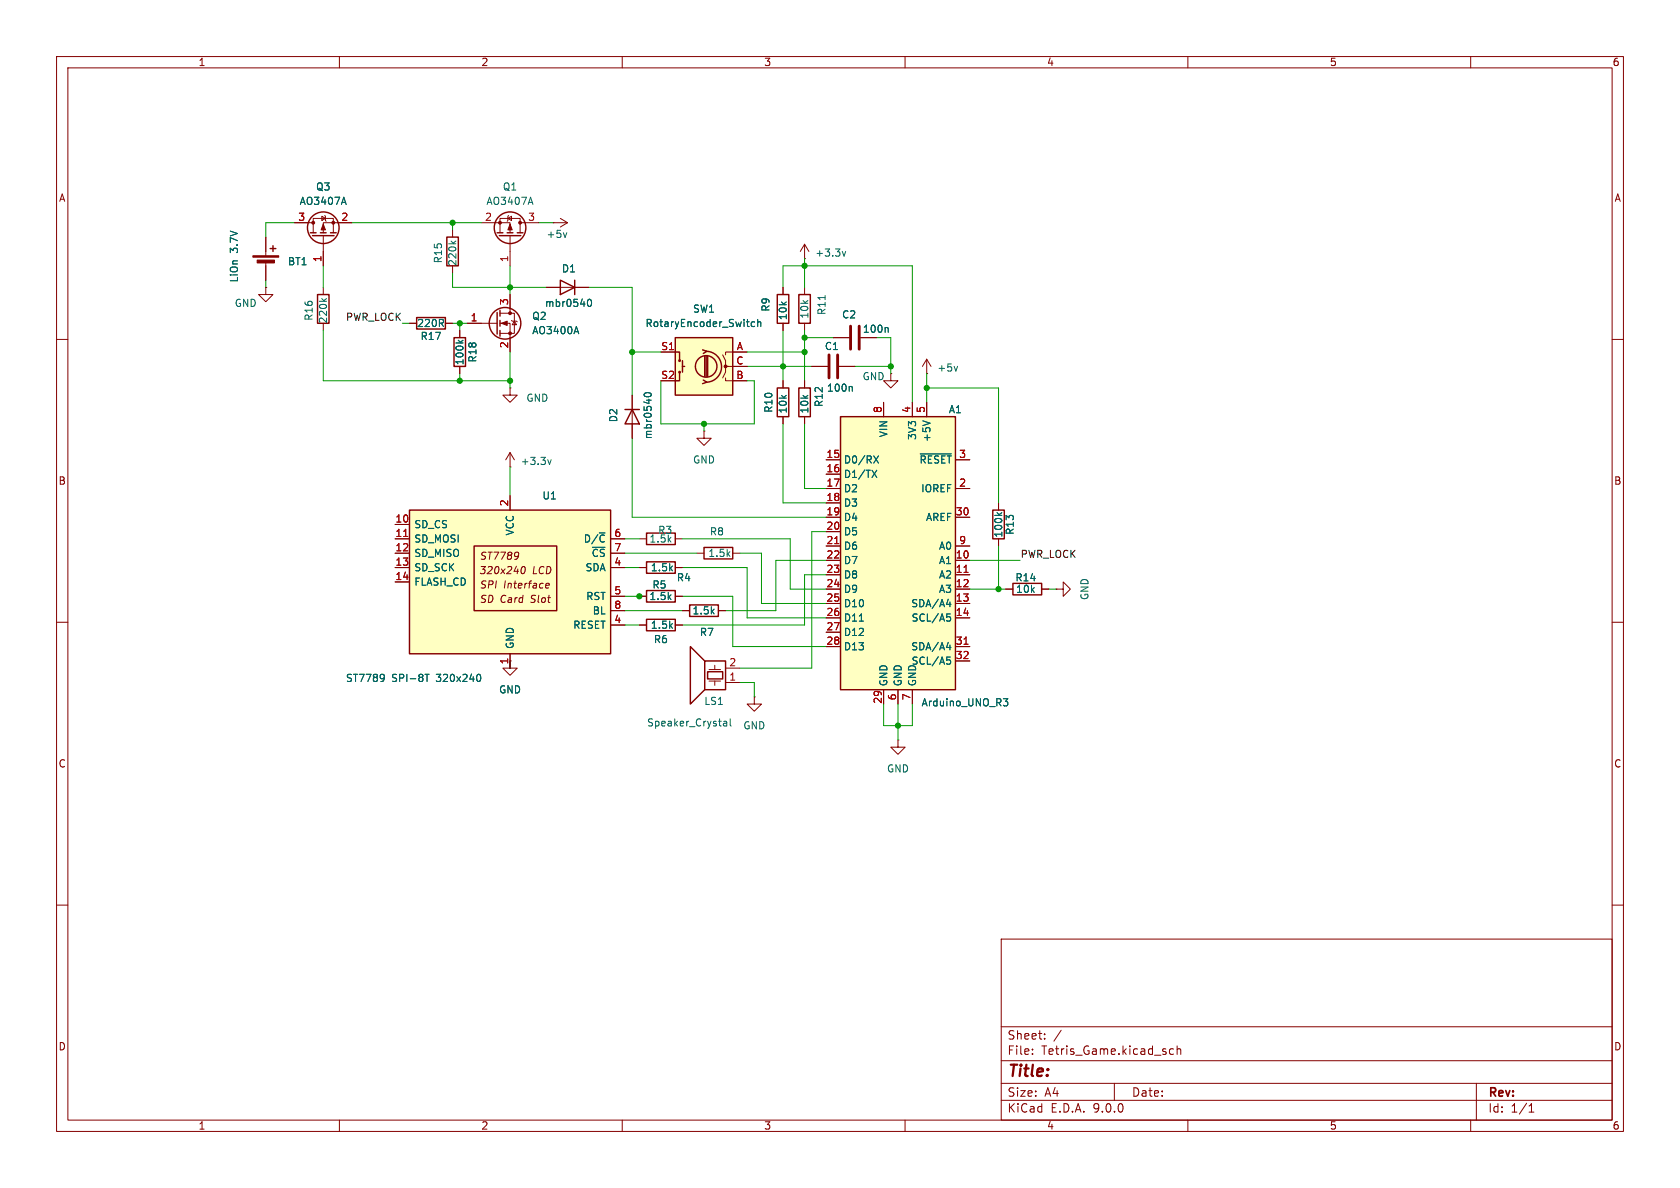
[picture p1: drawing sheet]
<svg xmlns="http://www.w3.org/2000/svg" width="297mm" height="210mm" viewBox="0 0 297 210" stroke-linecap="round" stroke-linejoin="round" font-family="sans-serif">
<g fill="none" stroke="#840000" stroke-width=".18">
<path d="M10 10h277v190h-277zM12 12h273v186h-273zM60 10v2M110 10v2M160 10v2M210 10v2M260 10v2M10 60h2M285 60h2M10 110h2M285 110h2M10 160h2"/>
<path d="M177 166h108v32h-108zM285 160h2M60 198v2M110 198v2M160 198v2M177 194.5h108M177 191.5h108M177 187.5h108M177 181.5h108M182.5 186.3v.1M182.5 185.5v.1M184.7 183.6v.1"/>
<path d="M184.7 182.8v.1M187.6 182.1l-1.3 2M197 191.5v3M207.5 185.5l-.5-.1-.3 .3v.4l.2 .2h.6M208.1 185.5l.2-.1 .4 .1v.9M208.1 184.9v1.5M210 198v2M260 198v2M261 191.5v6.5M270.3 196.6h.9M270.3 195.5l.4-.4v1.5"/>
</g>
<path d="M148.6 73.7h20.3v48.2h-20.3z" fill="#ffffc2"/>
<g fill="none" stroke="#840000" stroke-width=".25">
<path d="M56.1 52.1h2.1v5.1h-2.1zM73.7 56.1h5v2.1h-5zM80.3 59.7h2v5.1h-2zM87.9 55.2v3.9M87.9 41.1h1M88.3 41.7h3.8M88.4 54.9v1M88.4 56.6v1.1M88.4 58.4v1M89.7 41.1h1M91.4 41.1h1.1M148.6 73.7h20.3v48.2h-20.3z"/>
<path d="M114.3 104.4h5.1v2h-5.1z"/>
<circle cx="89.3" cy="57.1" r="2.79"/>
<circle cx="90.2" cy="40.3" r="2.79"/>
</g>
<g fill="none" stroke="#840000" stroke-width=".18">
<path d="M85.1 39.4h5.1v1.7M89.8 38.6l.6-.4v.8zM89.9 38.1l-.1 .1v.8l-.1 .1M91.9 39.4h3.3M57.1 50.8v1.3M57.1 57.2v1.2M72.4 57.2h1.3M78.7 57.2h1.3M81.3 58.4v1.3M82.5 57.2h5.4M88.4 55.4h2.5v3.5h-2.5M88.4 57.2h1.8v5"/>
<path d="M88.4 41.1v-2.5h3.5v2.5M90.2 41.7v5.3M90.2 52.1v3.3M90.4 56.6l.2 .2h.7l.1 .1M90.9 56.8l.4 .6h-.7zM81.3 64.8v1.2M156.2 71.1v2.6M161.3 71.1v2.6M163.8 71.1v2.6M146 81.3h2.6M146 83.8h2.6M146 86.4h2.6"/>
<path d="M146 88.9h2.6M146 91.4h2.6M146 94h2.6M146 96.5h2.6M146 99.1h2.6M168.9 81.3h2.5M168.9 86.4h2.5M168.9 91.4h2.5M168.9 96.5h2.5M168.9 99.1h2.5M113 105.4h1.3M119.4 105.4h1.2"/>
<path d="M146 101.6h2.6M146 104.1h2.6M146 106.7h2.6M146 109.2h2.6M146 111.8h2.6M146 114.3h2.6M168.9 101.6h2.5M168.9 104.1h2.5M168.9 106.7h2.5M168.9 109.2h2.5M168.9 114.3h2.5M168.9 116.8h2.5"/>
<path d="M133.3 123.2v1.3h1.3l-1.3 1.2-1.2-1.2h1.2M133.3 123.2h.1M156.2 121.9v2.6M158.7 130.8v1.3h1.3l-1.3 1.3-1.2-1.3h1.2M158.7 130.8h.1M158.7 121.9v2.6M161.3 121.9v2.6"/>
</g>
<g fill="none" stroke="#006464" stroke-width=".18">
<path d="M93.8 34.9l.4 1.2M56.9 52.8l.5 .5M57.7 52.8l-.5 .3M101.9 57.7l.4 1.3M81 60.1l.5 .5M81.9 60.1l-.5 .4M163.1 74.4l1.3 .4M154.2 83.1l.8 1.3M154.5 80.6l.8 1.3M155 83.1l-.8 1.3M155.3 80.6l-.8 1.3M162.7 80.2h5.5"/>
<path d="M151.9 109.8h.7M167.3 106.8h.8M167.3 114.5h.8M167.4 108.5h.6M167.4 116.1h.6M167.5 109h.3l.3 .3-.2 .4-.4 .1M167.5 116.6h.3l.3 .3-.2 .5h-.4M167.9 106.4v.9M167.9 114v.9M177.4 123.5h.8l-.5 .5 .4 .1 .1 .4-.3 .3h-.3"/>
</g>
<path d="M147.6 96.1h.7M170.4 101.2h.7M170.4 113.9h.7" fill="none" stroke="#a90000" stroke-width=".18"/>
<g fill="#840000" stroke="#840000" stroke-width=".18">
<path d="M88.6 57.2l1.1-.4v.7z"/>
<path d="M90.2 39.6l.4 1h-.8z"/>
<circle cx="90.2" cy="55.4" r=".25"/>
<circle cx="90.2" cy="58.9" r=".25"/>
<circle cx="91.9" cy="39.4" r=".25"/>
<circle cx="88.4" cy="39.4" r=".25"/>
</g>
<path d="M72.4 90.2h35.5v25.4h-35.5z" fill="#ffffc2"/>
<g fill="none" stroke="#840000" stroke-width=".25">
<path d="M47.8 43.9h1M48.3 43.4v1.1M54.9 41.1h1M55.2 41.7h3.9M56.6 41.1h1.1M58.4 41.1h1M79 41.9h2v5.1h-2zM110.5 72.4h2.5M111.8 72.4l1.2 2.5h-2.5zM137.4 68.6h2v5.1h-2zM72.4 90.2h35.5v25.4h-35.5zM83.8 96.5h14.6v11.5h-14.6z"/>
<path d="M114.3 99.3h5.1v2h-5.1zM114.3 94.2h5.1v2.1h-5.1zM124.5 96.8h5v2h-5zM114.3 109.5h5.1v2h-5.1zM121.9 106.9h5.1v2.1h-5.1zM124.6 116.8h3.7v5.1h-3.7zM124.6 116.8l-2.6-2.5v10.2l2.6-2.6M125.1 118.7h2.7v1.3h-2.7z"/>
<circle cx="57.1" cy="40.3" r="2.79"/>
</g>
<g fill="none" stroke="#840000" stroke-width=".18">
<path d="M52.1 39.4h3.3M56.9 38.2l.6 .4-.6 .4zM57.4 38.1l.1 .1v.8l.2 .1M62.2 39.4h-5.1v1.7M97.8 39.4h.1M97.8 39.4h2.5M99.1 38.6l1.2 .8M100.3 39.4l-1.2 .7M47 50.8v1.3h1.3l-1.3 1.2-1.3-1.2h1.3M47 50.8h.1M47 41.9v3.3M47 46.2v3.3"/>
<path d="M55.4 41.1v-2.5h3.5v2.5M57.1 41.7v5.3M80 40.6v1.3M80 47v1.3M142.2 45.7h.1M142.2 43.2l-.7 1.3M142.2 43.2l.8 1.3M142.2 43.2v2.5M111.8 69.9v7.6M124.5 76.2v1.3h1.2l-1.2 1.2-1.3-1.2h1.3M124.5 76.2h.1M138.4 67.3v1.3"/>
<path d="M138.4 73.7v1.2M69.8 92.7h2.6M69.8 95.3h2.6M69.8 97.8h2.6M90.2 82.6h.1M90.2 80v2.6M90.2 87.6v2.6M90.2 80l-.8 1.3M90.2 80l.7 1.3M91.6 97.7l.1 .1-.1 .8M91.7 98.2l-.1 .1M107.9 95.3h2.6"/>
<path d="M107.9 97.8h2.6M113 95.3h1.3M119.4 95.3h1.2M123.2 97.8h1.3M129.5 97.8h1.3M69.8 100.3h2.6M69.8 102.9h2.6M90.2 115.6v2.5h-1.3l1.3 1.3 1.2-1.3h-1.2v-1.3M92.3 100.3l.3-.2a.75 .75 0 0 1-.3 1.3l-.1-.1-.1-.4zM96.5 103.9h.5M96.5 103.3l.2-.2h.3l.1 .2v.1l-.6 .1M107.9 100.3h2.6"/>
<path d="M107.9 105.4h2.6M107.9 108h2.6M107.9 110.5h2.6M113 100.3h1.3M113 110.5h1.3M119.4 100.3h1.2M119.4 110.5h1.2M120.6 108h1.3M125.3 118.4h2.1M126.4 117.6v.8M127 108h1.3M128.3 118.1h2.5"/>
<path d="M125.3 120.4h2.1M126.4 120.4v.8M128.3 120.7h2.5"/>
</g>
<path d="M71.4 94.8h.7" fill="none" stroke="#a90000" stroke-width=".18"/>
<g fill="none" stroke="#006464" stroke-width=".18">
<path d="M60.8 34.9l.4 1.2M79.7 42.6l.5 .5M80.6 42.6l-.5 .4M100.2 41.1l-.3 .9M148.9 44.4l.3 .9 .3-.9M114 69.5a.69 .69 0 0 1 1.1 .3 .72 .72 0 0 1-1.2-.1zM96.8 81.3l.3 .8 .3-.8M67.7 119.2l.2 .1a1.07 1.07 0 0 1-.1 1M67.9 119.7l-.2 .3M75.1 119.2h.8M75.5 119.2v1.3M84.6 119.2a.68 .68 0 0 1 .4 .6 .68 .68 0 0 1-.4 .7"/>
<path d="M127.9 127.6h.5l.1 .7M128.5 127.8l-.4 .1-.2 .1 .2 .3h.4M129.1 127.1v1.1l.2 .1"/>
</g>
<g fill="#840000" stroke="#840000" stroke-width=".18">
<path d="M57.1 39.6l.4 1h-.7z"/>
<path d="M44.7 45.2h4.6v.3h-4.6z"/>
<path d="M45.5 46h3v.5h-3z"/>
<circle cx="55.4" cy="39.4" r=".25"/>
<circle cx="58.9" cy="39.4" r=".25"/>
</g>
<path d="M119.4 59.7h10.1v10.2h-10.1z" fill="#ffffc2"/>
<g fill="none" stroke="#840000" stroke-width=".25">
<path d="M99.1 49.5l2.5 1.3-2.5 1.3zM101.6 49.5v2.6M119.4 59.7h10.1v10.2h-10.1zM137.4 52.1h2v5.1h-2zM141.2 52.1h2.1v5.1h-2.1zM119.4 62.2h.7v1.6M120.1 65.8v1.5h-.7M120.6 63.8v2M120.6 64.8h.4M124.2 61.8l.8 .3-.7 .4M124.3 67.2l.7 .4-.8 .2M124.6 63v3.5"/>
<path d="M124.8 62.1a2.73 2.73 0 0 1 2.8 2.7 2.73 2.73 0 0 1-2.8 2.8M124.8 63v3.5M125.1 63v3.5M141.2 68.6h2.1v5.1h-2.1zM175.5 90.2h2v5.1h-2zM179.1 103.1h5v2.1h-5z"/>
<circle cx="120.1" cy="65.8" r=".13"/>
<circle cx="120.1" cy="63.8" r=".13"/>
<circle cx="124.8" cy="64.8" r="1.9"/>
</g>
<g fill="none" stroke="#840000" stroke-width=".18">
<path d="M52.1 39.4h2.5M59.7 39.4h2.5M47 41.9v2.6M47 47v2.5M57.1 44.5v2.5M72.4 57.2h1.3M78.7 57.2h1.3M81.3 58.4v1.3M82.5 57.2h2.6M90.2 52.1v2.5M90.2 59.7v2.5M96.5 50.8h7.6"/>
<path d="M138.4 50.8v1.3M138.4 57.2v1.2M142.2 50.8v1.3M142.2 57.2v1.2M147.3 59.7h2.8M152.1 59.7h2.8M81.3 64.8v1.2M90.2 68.6v1.3h1.2l-1.2 1.2-1.3-1.2h1.3M90.2 68.6h.1M111.8 69.9v2.5M111.8 74.9v2.6M116.8 62.2h2.6"/>
<path d="M127.8 62.7l.5 1.1v1h.5M128.3 66.8v.5h3.8M132.1 62.2h-3.8v.5M132.1 64.8h-3.8v1l-.5 1M138.4 67.3v1.3M138.4 73.7v1.2M142.2 67.3v1.3M142.2 73.7v1.2M143.5 64.8h2.8M148.3 64.8h2.8M156.2 71.1v2.6M157.5 66v1.3h1.2l-1.2 1.3-1.3-1.3h1.3"/>
<path d="M157.5 66h.1M161.3 71.1v2.6M163.8 66h.1M163.8 63.5l-.7 1.3M163.8 63.5l.8 1.3M163.8 63.5v2.5M163.8 71.1v2.6M69.8 92.7h2.6M69.8 95.3h2.6M69.8 97.8h2.6M90.2 87.6v2.6M107.9 95.3h2.6"/>
<path d="M107.9 97.8h2.6M146 81.3h2.6M146 83.8h2.6M146 86.4h2.6M146 88.9h2.6M146 91.4h2.6M146 94h2.6M146 96.5h2.6M146 99.1h2.6M168.9 81.3h2.5M168.9 86.4h2.5M168.9 91.4h2.5"/>
<path d="M168.9 96.5h2.5M168.9 99.1h2.5M176.5 88.9v1.3M176.5 95.3v1.2M69.8 100.3h2.6M69.8 102.9h2.6M90.2 115.6v2.5M107.9 100.3h2.6M107.9 105.4h2.6M107.9 108h2.6M107.9 110.5h2.6M113 100.3h1.3"/>
<path d="M113 105.4h1.3M113 110.5h1.3M119.4 100.3h1.2M119.4 105.4h1.2M119.4 110.5h1.2M120.6 108h1.3M127 108h1.3M146 104.1h2.6M146 101.6h2.6M146 106.7h2.6M146 109.2h2.6M146 111.8h2.6"/>
<path d="M146 114.3h2.6M168.9 104.1h2.5M168.9 101.6h2.5M168.9 106.7h2.5M168.9 109.2h2.5M168.9 114.3h2.5M168.9 116.8h2.5M177.8 104.1h1.3M184.1 104.1h1.3M186.7 104.1h1.3v-1.2l1.2 1.2-1.2 1.3v-1.3M186.7 104.1h.1M156.2 121.9v2.6"/>
<path d="M158.7 121.9v2.6M161.3 121.9v2.6"/>
</g>
<circle cx="128.3" cy="64.8" r=".25" fill="#840000" stroke="#840000" stroke-width=".18"/>
<g fill="none" stroke="#006464" stroke-width=".18">
<path d="M60.8 34.9l.4 1.2M101.9 57.7l.4 1.3M104 53l.2-.1a.68 .68 0 0 1 .4 .6 .68 .68 0 0 1-.4 .7l-.2-.1-.2-.4zM133.4 56.9h-.4l-.2 .2 .1 .6h.5M134 57l.1-.1h.3l.1 .8M134 56.5v1.2M145.9 52.2v.8M156.8 57.9l.2 .2v.6M81 60.1l.5 .5M81.9 60.1l-.5 .4M114 69.5a.69 .69 0 0 1 1.1 .3 .72 .72 0 0 1-1.2-.1zM150.5 68.3l.2 .2v.7"/>
<path d="M163.1 74.4l1.3 .4M169.3 64.8l-.3 .8M154.2 83.1l.8 1.3M154.5 80.6l.8 1.3M155 83.1l-.8 1.3M155.3 80.6l-.8 1.3M162.7 80.2h5.5M176.3 90.6l.4 .5M177.1 90.6l-.5 .4M67.7 119.2l.2 .1a1.07 1.07 0 0 1-.1 1M67.9 119.7l-.2 .3M75.1 119.2h.8"/>
<path d="M75.5 119.2v1.3M84.6 119.2a.68 .68 0 0 1 .4 .6 .68 .68 0 0 1-.4 .7M151.9 109.8h.7M167.3 106.8h.8M167.3 114.5h.8M167.4 108.5h.6M167.4 116.1h.6M167.5 109h.3l.3 .3-.2 .4-.4 .1M167.5 116.6h.3l.3 .3-.2 .5h-.4M167.9 106.4v.9M167.9 114v.9M177.4 123.5h.8l-.5 .5 .4 .1 .1 .4-.3 .3h-.3"/>
</g>
<path d="M150.4 57.7v4M151.9 57.7v4M146.6 62.7v4.1M148.1 62.7v4.1" fill="none" stroke="#840000" stroke-width=".51"/>
<g fill="none" stroke="#009600" stroke-width=".18">
<path d="M52.1 39.4h-5.1v2.5M62.2 39.4h22.9M80 39.4v1.2M95.2 39.4h2.6M47 49.5v1.3M57.1 58.4v8.9h33.1M57.1 47v3.8M71.1 57.2h1.3M80 57.2h2.5M80 48.3v2.5h16.5M81.3 57.2v1.2M90.2 47v5.1"/>
<path d="M104.1 50.8h7.7v19.1M138.4 50.8v-3.8h22.9v24.1M138.4 58.4v8.9M142.2 45.7v5.1M142.2 58.4v8.9M142.2 59.7h5.1M154.9 59.7h2.6v6.3M81.3 66v1.3M90.2 62.2v6.4M111.8 77.5v13.9h34.2M111.8 62.2h5M116.8 67.3v7.6h16.5v-7.6h-1.2"/>
<path d="M124.5 74.9v1.3M132.1 62.2h10.1M132.1 64.8h11.4M138.4 74.9v14h7.6M142.2 74.9v11.5h3.8M151.1 64.8h6.4M163.8 68.6h12.7v20.3M163.8 66v5.1M90.2 82.6v5M110.5 97.8h12.7M110.5 95.3h2.5M120.6 95.3h19.1v8.8h6.3"/>
<path d="M130.8 97.8h3.8v8.9h11.4M146 94h-2.5v24.1h-12.7M146 99.1h-8.8v8.9h-8.9M171.4 99.1h8.9M176.5 96.5v7.6M90.2 116.8v1.3M110.5 105.4h3.8M110.5 100.3h2.5M110.5 108h10.1M110.5 110.5h2.5M120.6 100.3h11.5v8.9h13.9M120.6 105.4h8.9v8.9h16.5"/>
<path d="M146 101.6h-3.8v8.9h-21.6M171.4 104.1h6.4M185.4 104.1h1.3M130.8 120.7h2.5v2.5M156.2 124.5v3.8h5.1v-3.8M158.7 124.5v6.3"/>
</g>
<path d="M71.4 94.8h.7M147.6 96.1h.7M170.4 101.2h.7M170.4 113.9h.7" fill="none" stroke="#a90000" stroke-width=".18"/>
<g fill="#009600" stroke="#009600" stroke-width=".18">
<circle cx="90.2" cy="67.3" r=".46"/>
<circle cx="81.3" cy="67.3" r=".46"/>
<circle cx="81.3" cy="57.2" r=".46"/>
<circle cx="80" cy="39.4" r=".46"/>
<circle cx="158.7" cy="128.3" r=".46"/>
<circle cx="176.5" cy="104.1" r=".46"/>
<circle cx="113" cy="105.4" r=".46"/>
<circle cx="142.2" cy="62.2" r=".46"/>
<circle cx="138.4" cy="64.8" r=".46"/>
<circle cx="111.8" cy="62.2" r=".46"/>
<circle cx="124.5" cy="74.9" r=".46"/>
<circle cx="90.2" cy="50.8" r=".46"/>
<circle cx="157.5" cy="64.8" r=".46"/>
<circle cx="163.8" cy="68.6" r=".46"/>
<circle cx="142.2" cy="59.7" r=".46"/>
<circle cx="142.2" cy="47" r=".46"/>
</g>
<text font-size="2.8" fill="#840000" x="178" y="190.9">Title:</text>
<g font-size="2.1" fill="#840000">
<text x="178" y="184">Sheet:</text>
<text x="178" y="186.7">File:</text>
<text x="184.1" y="186.7">Tetris_Game.kicad_sch</text>
<text x="178" y="196.9">KiCad</text>
<text x="178" y="194.1">Size:</text>
<text x="184.7" y="194.1">A4</text>
<text x="185.7" y="196.9">E.D.A.</text>
<text x="193.3" y="196.9">9.0.0</text>
<text x="200" y="194.1">Date:</text>
<text x="263" y="194.3">Rev:</text>
<text x="263" y="196.9">Id:</text>
<text x="267.1" y="196.9">1/1</text>
</g>
<g font-size="1.8" fill="#840000">
<text x="35" y="11.9">1</text>
<text x="85" y="11.9">2</text>
<text x="135" y="11.9">3</text>
<text x="185" y="11.9">4</text>
<text x="235" y="11.9">5</text>
<text x="285" y="11.9">6</text>
<text x="10.3" y="35.9">A</text>
<text x="285.3" y="35.9">A</text>
<text x="10.3" y="85.9">B</text>
<text x="285.3" y="85.9">B</text>
<text x="84.6" y="101.7">320x240</text>
<text x="84.7" y="99.2">ST7789</text>
<text x="94.1" y="101.7">LCD</text>
<text x="84.7" y="104.2">SPI</text>
<text x="84.7" y="106.8">SD Card</text>
<text x="89" y="104.2">Interface</text>
<text x="93.9" y="106.8">Slot</text>
<text x="89.9" y="117.5" transform="rotate(-90 89.9 117.5)">1</text>
<text x="10.3" y="135.9">C</text>
<text x="285.3" y="135.9">C</text>
<text x="10.3" y="185.9">D</text>
<text x="285.3" y="185.9">D</text>
<text x="35" y="199.9">1</text>
<text x="85" y="199.9">2</text>
<text x="135" y="199.9">3</text>
<text x="185" y="199.9">4</text>
<text x="235" y="199.9">5</text>
<text x="285" y="199.9">6</text>
</g>
<g font-size="1.8" fill="#006464">
<text x="55.8" y="33.9">Q3</text>
<text x="88.8" y="33.9">Q1</text>
<text x="52.9" y="36.4">AO3407A</text>
<text x="85.9" y="36.4">AO3407A</text>
<text x="42.3" y="44.7" transform="rotate(-90 42.3 44.7)">3.7V</text>
<text x="50.8" y="47.1">BT1</text>
<text x="78.3" y="46.7" transform="rotate(-90 78.3 46.7)">R15</text>
<text x="80.9" y="47.1" transform="rotate(-90 80.9 47.1)">220k</text>
<text x="96.5" y="42.3">+5v</text>
<text x="144" y="45.6">+3.3v</text>
<text x="42.3" y="50" transform="rotate(-90 42.3 50)">LiOn</text>
<text x="99.2" y="48.4">D1</text>
<text x="41.4" y="54.5">GND</text>
<text x="55.5" y="56.8" transform="rotate(-90 55.5 56.8)">R16</text>
<text x="58" y="57.3" transform="rotate(-90 58 57.3)">220k</text>
<text x="73.6" y="58">220R</text>
<text x="94" y="59.3">AO3400A</text>
<text x="94" y="56.7">Q2</text>
<text x="96.2" y="54.5">mbr0540</text>
<text x="114" y="58">RotaryEncoder_Switch</text>
<text x="122.4" y="55.5">SW1</text>
<text x="136.2" y="55.2" transform="rotate(-90 136.2 55.2)">R9</text>
<text x="139.3" y="56.7" transform="rotate(-90 139.3 56.7)">10k</text>
<text x="143.1" y="56.4" transform="rotate(-90 143.1 56.4)">10k</text>
<text x="146.2" y="55.8" transform="rotate(-90 146.2 55.8)">R11</text>
<text x="148.8" y="56.5">C2</text>
<text x="152.4" y="59">100n</text>
<text x="74.3" y="60.3">R17</text>
<text x="82.1" y="64.7" transform="rotate(-90 82.1 64.7)">100k</text>
<text x="84.4" y="64.2" transform="rotate(-90 84.4 64.2)">R18</text>
<text x="145.7" y="62.1">C1</text>
<text x="165.6" y="65.9">+5v</text>
<text x="93" y="71.2">GND</text>
<text x="146.1" y="69.4">100n</text>
<text x="152.4" y="67.4">GND</text>
<text x="109.3" y="74.7" transform="rotate(-90 109.3 74.7)">D2</text>
<text x="115.4" y="77.7" transform="rotate(-90 115.4 77.7)">mbr0540</text>
<text x="136.8" y="73.1" transform="rotate(-90 136.8 73.1)">R10</text>
<text x="139.3" y="73.2" transform="rotate(-90 139.3 73.2)">10k</text>
<text x="143.1" y="73.2" transform="rotate(-90 143.1 73.2)">10k</text>
<text x="145.6" y="72.1" transform="rotate(-90 145.6 72.1)">R12</text>
<text x="157.1" y="77.4" transform="rotate(-90 157.1 77.4)">VIN</text>
<text x="162.2" y="77.9" transform="rotate(-90 162.2 77.9)">3V3</text>
<text x="167.6" y="73.3">A1</text>
<text x="92" y="82.4">+3.3v</text>
<text x="122.4" y="82.1">GND</text>
<text x="149.1" y="82.1">D0/RX</text>
<text x="162.5" y="82.1">~{RESET}</text>
<text x="164.7" y="78.2" transform="rotate(-90 164.7 78.2)">+5V</text>
<text x="95.8" y="88.5">U1</text>
<text x="149.1" y="84.7">D1/TX</text>
<text x="149.1" y="87.2">D2</text>
<text x="149.1" y="89.8">D3</text>
<text x="162.8" y="87.2">IOREF</text>
<text x="73.2" y="93.6">SD_CS</text>
<text x="91" y="94.8" transform="rotate(-90 91 94.8)">VCC</text>
<text x="116.3" y="94.6">R3</text>
<text x="125.4" y="94.8">R8</text>
<text x="149.1" y="92.3">D4</text>
<text x="149.1" y="94.8">D5</text>
<text x="163.6" y="92.3">AREF</text>
<text x="177.4" y="95.1" transform="rotate(-90 177.4 95.1)">100k</text>
<text x="179.4" y="94.7" transform="rotate(-90 179.4 94.7)">R13</text>
<text x="73.2" y="96.1">SD_MOSI</text>
<text x="73.2" y="98.7">SD_MISO</text>
<text x="73.2" y="101.2">SD_SCK</text>
<text x="103.1" y="96.1">D/~{C}</text>
<text x="103.4" y="101.2">SDA</text>
<text x="104.5" y="98.7">~{CS}</text>
<text x="114.7" y="96.1">1.5k</text>
<text x="115" y="101.2">1.5k</text>
<text x="125.1" y="98.7">1.5k</text>
<text x="149.1" y="97.4">D6</text>
<text x="149.1" y="99.9">D7</text>
<text x="165.9" y="97.4">A0</text>
<text x="165.9" y="99.9">A1</text>
<text x="73.2" y="103.7">FLASH_CD</text>
<text x="103.5" y="106.3">RST</text>
<text x="114.7" y="106.3">1.5k</text>
<text x="115.2" y="104.2">R5</text>
<text x="119.6" y="103">R4</text>
<text x="149.1" y="102.5">D8</text>
<text x="149.1" y="105">D9</text>
<text x="149.1" y="107.5">D10</text>
<text x="161" y="107.5">SDA/A4</text>
<text x="165.9" y="102.5">A2</text>
<text x="165.9" y="105">A3</text>
<text x="179.4" y="103">R14</text>
<text x="179.5" y="105">10k</text>
<text x="192.6" y="106.2" transform="rotate(-90 192.6 106.2)">GND</text>
<text x="101.2" y="111.4">RESET</text>
<text x="104.7" y="108.8">BL</text>
<text x="115" y="111.4">1.5k</text>
<text x="115.5" y="113.9">R6</text>
<text x="122.3" y="108.8">1.5k</text>
<text x="123.6" y="112.6">R7</text>
<text x="149.1" y="110.1">D11</text>
<text x="149.1" y="112.6">D12</text>
<text x="161.1" y="110.1">SCL/A5</text>
<text x="91" y="114.8" transform="rotate(-90 91 114.8)">GND</text>
<text x="149.1" y="115.2">D13</text>
<text x="161" y="115.2">SDA/A4</text>
<text x="161.1" y="117.7">SCL/A5</text>
<text x="61.1" y="120.8">ST7789</text>
<text x="69.2" y="120.8">SPI-8T</text>
<text x="77.3" y="120.8">320x240</text>
<text x="88.1" y="122.8">GND</text>
<text x="124.4" y="124.8">LS1</text>
<text x="157.1" y="121.4" transform="rotate(-90 157.1 121.4)">GND</text>
<text x="159.6" y="121.4" transform="rotate(-90 159.6 121.4)">GND</text>
<text x="162.2" y="121.4" transform="rotate(-90 162.2 121.4)">GND</text>
<text x="162.8" y="125.1">Arduino_UNO_R3</text>
<text x="114.3" y="128.6">Speaker_Crystal</text>
<text x="131.3" y="129.1">GND</text>
<text x="156.7" y="136.8">GND</text>
</g>
<g font-size="1.8" fill="#a90000">
<text x="52.6" y="39.1">3</text>
<text x="60.3" y="39.1">2</text>
<text x="85.7" y="39.1">2</text>
<text x="93.3" y="39.1">3</text>
<text x="56.9" y="46.4" transform="rotate(-90 56.9 46.4)">1</text>
<text x="89.9" y="46.4" transform="rotate(-90 89.9 46.4)">1</text>
<text x="83.1" y="56.9">1</text>
<text x="89.9" y="54" transform="rotate(-90 89.9 54)">3</text>
<text x="89.9" y="61.7" transform="rotate(-90 89.9 61.7)">2</text>
<text x="116.8" y="62">S1</text>
<text x="130.1" y="64.5">C</text>
<text x="130.2" y="62">A</text>
<text x="116.8" y="67.1">S2</text>
<text x="130.1" y="67.1">B</text>
<text x="156" y="73.1" transform="rotate(-90 156 73.1)">8</text>
<text x="161" y="73.1" transform="rotate(-90 161 73.1)">4</text>
<text x="163.6" y="73.1" transform="rotate(-90 163.6 73.1)">5</text>
<text x="146" y="81">15</text>
<text x="146" y="83.6">16</text>
<text x="169.5" y="81">3</text>
<text x="89.9" y="89.6" transform="rotate(-90 89.9 89.6)">2</text>
<text x="146" y="86.1">17</text>
<text x="146" y="88.6">18</text>
<text x="169.5" y="86.1">2</text>
<text x="69.8" y="92.5">10</text>
<text x="69.8" y="95">11</text>
<text x="108.5" y="95">6</text>
<text x="146" y="91.2">19</text>
<text x="146" y="93.7">20</text>
<text x="168.9" y="91.2">30</text>
<text x="69.8" y="97.5">12</text>
<text x="69.8" y="100.1">13</text>
<text x="108.5" y="97.5">7</text>
<text x="108.5" y="100.1">4</text>
<text x="146" y="96.3">21</text>
<text x="146" y="98.8">22</text>
<text x="146" y="101.3">23</text>
<text x="168.9" y="98.8">10</text>
<text x="168.9" y="101.3">11</text>
<text x="169.5" y="96.3">9</text>
<text x="69.8" y="102.6">14</text>
<text x="108.5" y="105.2">5</text>
<text x="108.5" y="107.7">8</text>
<text x="146" y="103.9">24</text>
<text x="146" y="106.4">25</text>
<text x="168.9" y="103.9">12</text>
<text x="168.9" y="106.4">13</text>
<text x="108.5" y="110.2">4</text>
<text x="146" y="109">26</text>
<text x="146" y="111.5">27</text>
<text x="168.9" y="109">14</text>
<text x="128.8" y="117.9">2</text>
<text x="146" y="114">28</text>
<text x="168.9" y="114">31</text>
<text x="168.9" y="116.6">32</text>
<text x="128.8" y="120.4">1</text>
<text x="156" y="124.5" transform="rotate(-90 156 124.5)">29</text>
<text x="158.5" y="123.9" transform="rotate(-90 158.5 123.9)">6</text>
<text x="161" y="123.9" transform="rotate(-90 161 123.9)">7</text>
</g>
<g font-size="1.8" fill="#0f0f0f">
<text x="61.1" y="56.8">PWR_LOCK</text>
<text x="180.3" y="98.7">PWR_LOCK</text>
</g>
</svg>
